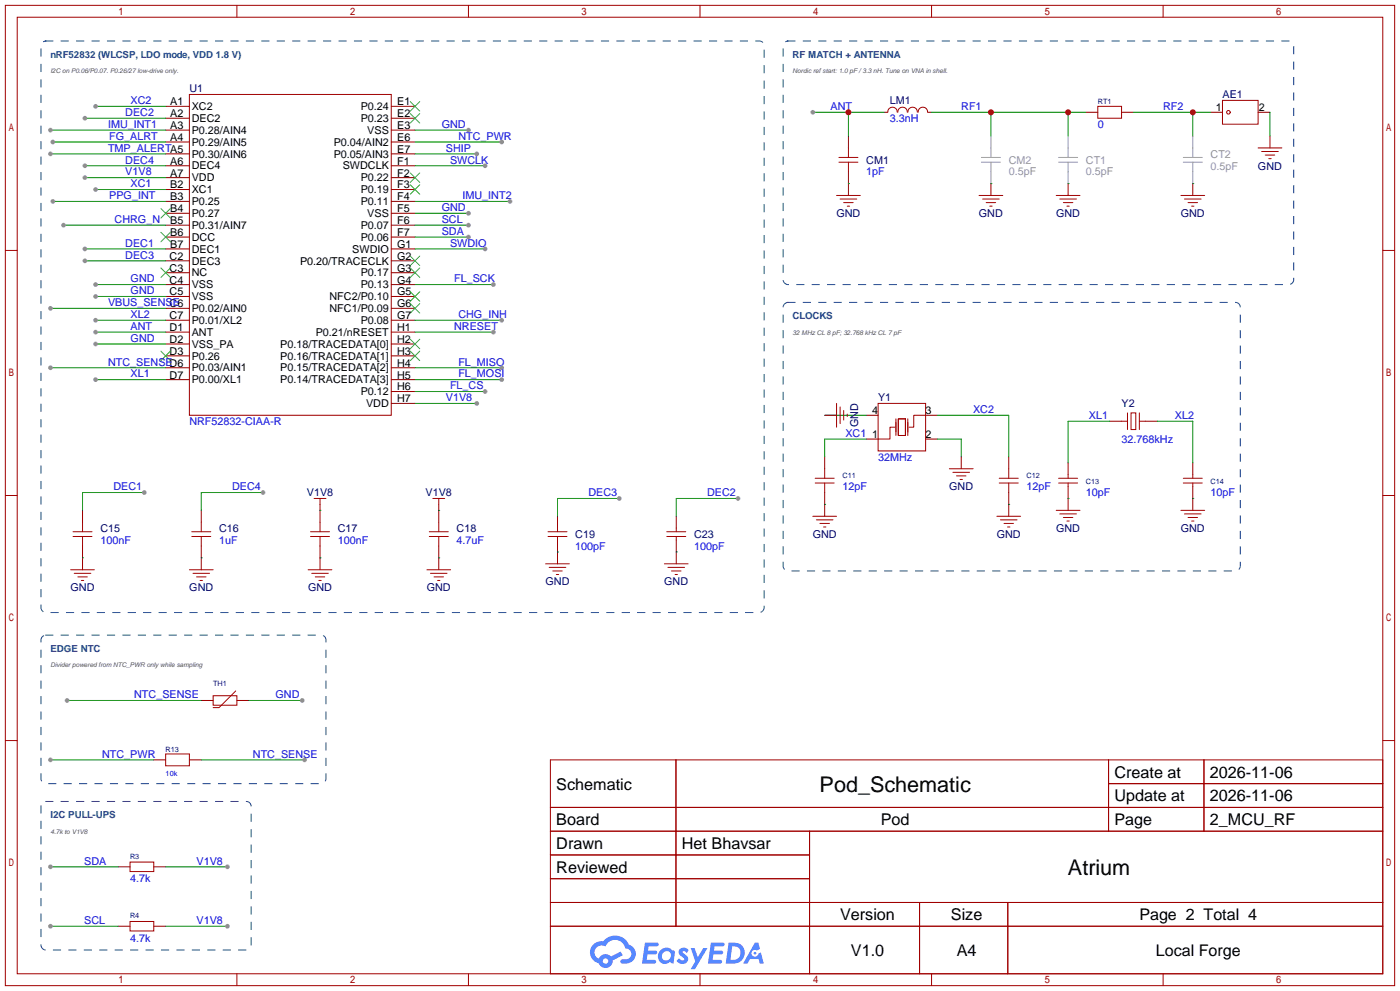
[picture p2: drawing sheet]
<svg xmlns="http://www.w3.org/2000/svg" width="299mm" height="212mm" viewBox="0 0 299 212" stroke-linecap="round" stroke-linejoin="round" font-family="sans-serif">
<g fill="none" stroke="#a10000" stroke-width=".21">
<path d="M1.1 1.1h297.2v209.6h-297.2zM3.7 3.7h292.1v204.5h-292.1zM50.7 1.1v2.6M100.2 1.1v2.6M149.7 1.1v2.6M199.3 1.1v2.6M248.8 1.1v2.6M1.1 53.5h2.6M295.8 53.5h2.5M1.1 105.9h2.6M295.8 105.9h2.5M1.1 158.3h2.6"/>
<path d="M295.8 158.3h2.5M117.7 162.4h178.1v45.8h-178.1zM117.7 172.6h178.1M117.7 177.7h178.1M144.6 162.4v35.6M173.2 177.7v30.5M237.1 162.4v15.3M237.1 167.5h58.7M257.5 162.4v15.3M117.7 182.8h55.5M117.7 192.9h178.1M117.7 187.8h55.5"/>
<path d="M117.7 198h178.1M196.7 192.9v15.3M215.6 192.9v15.3M50.7 208.2v2.5M100.2 208.2v2.5M149.7 208.2v2.5M199.3 208.2v2.5M248.8 208.2v2.5"/>
</g>
<g fill="#5487ff">
<path d="M145.5 202.8a1.3 1.3 0 0 1 1.8 .3l-.4 .6a.54 .54 0 0 0-.9-.2l.1 .2a1.28 1.28 0 0 1 .8 2 1.53 1.53 0 0 1-2.2-.3l.5-.6 .8 .5a.31 .31 0 0 0 .4-.3 .31 .31 0 0 0-.3-.3 1.12 1.12 0 0 1-.6-1.9z"/>
<path d="M147.7 202.7h.9l.7 1.9 1.1-1.9h.9l-2.7 4.5h-.9l1-1.7z"/>
<path d="M138 201.5h1.6a1.31 1.31 0 0 1 1.2 .2 .4 .4 0 0 1-.3 .6h-1.8l-.1 .9h1.6a.4 .4 0 0 1 .4 .4 .4 .4 0 0 1-.4 .4h-1.7l-.2 1.2h1.4a.46 .46 0 0 1 .5 .1 .46 .46 0 0 1 .1 .5l-.3 .2h-2.7z"/>
<path d="M152.1 201.5h1.6a1.32 1.32 0 0 1 1.3 .2 .39 .39 0 0 1-.4 .6h-1.7l-.2 .9h1.7a.4 .4 0 0 1 .3 .4 .4 .4 0 0 1-.4 .4h-1.7l-.2 1.2h1.4a.46 .46 0 0 1 .5 .1 .46 .46 0 0 1 .1 .5l-.3 .2h-2.7z"/>
<path d="M161.5 201.5h.7l.4 1.3-.7 .4a.75 .75 0 0 0-1.1 .3 .75 .75 0 0 0 .5 1 .75 .75 0 0 0 .9-.6l.6-.3 .6 2.4h-.9l-.2-1h-1.9l-.5 1h-.9z"/>
<path d="M155.9 201.5l-.7 4.5h1.5a2.27 2.27 0 0 0 2.6-2.3 2.27 2.27 0 0 0-2.7-2.2zM156.6 202.3a1.5 1.5 0 0 1 1.8 1.5 1.5 1.5 0 0 1-1.9 1.4h-.3z"/>
<path d="M141.3 203.1a1.6 1.6 0 0 0-.3 2.3 1.6 1.6 0 0 0 2.3 .2l.8 .4 .3-2.5-.2-.3h-.4a1.58 1.58 0 0 0-2.5-.1zM141.9 203.6a.98 .98 0 0 1 1.6 .5 .98 .98 0 0 1-1.1 1.2 .94 .94 0 0 1-.8-.6 .94 .94 0 0 1 .3-1.1z"/>
<path d="M126.9 201.9a2.37 2.37 0 0 0 1.2 4 1.54 1.54 0 0 0 1.7 1 1.54 1.54 0 0 0 1.3-1.6l2.1-1.1-.5-.8-2 1.1a1.57 1.57 0 0 0-2.6 .4 1.5 1.5 0 0 1-.8-2.1 1.5 1.5 0 0 1 2.2-.5 2.23 2.23 0 0 1 2.3-1.4 2.23 2.23 0 0 1 2 1.8 1.16 1.16 0 0 1 1.2 1.1 1.16 1.16 0 0 1-1 1.3h-.7a.47 .47 0 0 0-.6 .3 .47 .47 0 0 0 .4 .6 2.17 2.17 0 0 0 2.5-1 2.17 2.17 0 0 0-.3-2.7l-.8-.4a3.2 3.2 0 0 0-5.4-.7l-1.2 .1zM129 205.4a.58 .58 0 0 1 1.1 0 .58 .58 0 0 1-1.1 0z"/>
<circle cx="161.5" cy="203.8" r=".28"/>
</g>
<g fill="none" stroke="#870000" stroke-width=".21">
<path d="M35.4 22.7h5.1M35.4 25.3h5.1M35.4 27.8h5.1M35.4 30.4h5.1M35.4 32.9h5.1M35.4 35.4h5.1M35.4 38h5.1M83.7 22.7h5.1M83.7 25.3h5.1M83.7 27.8h5.1M83.7 30.4h5.1M83.7 32.9h5.1"/>
<path d="M83.7 35.4h5.1M83.7 38h5.1M181.5 29.1v2.5M181.5 36.7v2.5M189.1 24h.8M198.5 24h.8M232.3 24h2.5M239.9 24h2.5M259 24h2.5M269.1 24h2.6M35.4 40.5h5.1M35.4 43.1h5.1"/>
<path d="M35.4 45.6h5.1M35.4 48.1h5.1M35.4 50.7h5.1M35.4 53.2h5.1M35.4 55.8h5.1M35.4 58.3h5.1M83.7 40.5h5.1M83.7 43.1h5.1M83.7 45.6h5.1M83.7 48.1h5.1M83.7 50.7h5.1M83.7 53.2h5.1"/>
<path d="M83.7 55.8h5.1M83.7 58.3h5.1M35.4 60.8h5.1M35.4 63.4h5.1M35.4 65.9h5.1M35.4 68.5h5.1M35.4 71h5.1M35.4 73.5h5.1M35.4 76.1h5.1M35.4 78.6h5.1M83.7 60.8h5.1M83.7 63.4h5.1"/>
<path d="M83.7 65.9h5.1M83.7 68.5h5.1M83.7 71h5.1M83.7 73.5h5.1M83.7 76.1h5.1M83.7 78.6h5.1M35.4 81.2h5.1M83.7 81.2h5.1M83.7 83.7h5.1M83.7 86.2h5.1M176.4 97.7v2.5M185.3 88.8h2.5"/>
<path d="M185.3 93.9h2.5M198 88.8h2.5M198 93.9h2.5M215.8 97.7v2.5M228.5 98.9v2.6M237.4 90h2.5M245 90h2.5M255.1 98.9v2.6M17.7 109.1v2.5M17.7 116.7v2.6M43.1 109.1v2.5M43.1 116.7v2.6"/>
<path d="M68.5 109.1v2.5M68.5 116.7v2.6M93.9 109.1v2.5M93.9 116.7v2.6M119.3 110.4v2.5M119.3 115.4v2.6M144.7 110.4v2.5M144.7 115.4v2.6M176.4 105.3v2.5M215.8 105.3v2.5M228.5 104v2.6M255.1 104v2.6"/>
<path d="M43.1 149.7h2.5M50.7 149.7h2.5M32.9 162.4h2.5M40.5 162.4h2.6M25.3 185.3h2.5M25.3 198h2.5M32.9 185.3h2.5M32.9 198h2.5"/>
</g>
<g fill="none" stroke="#3c3" stroke-width=".21">
<path d="M87.8 21.7l2 2M87.8 24.3l2 2M87.8 37l2 2M87.8 39.5l2 2M89.8 21.7l-2 2M89.8 24.3l-2 2M89.8 37l-2 2M89.8 39.5l-2 2M34.4 44.6l2 2M34.4 49.7l2 2M34.4 57.3l2 2M36.4 44.6l-2 2"/>
<path d="M36.4 49.7l-2 2M36.4 57.3l-2 2M87.8 54.7l2 2.1M87.8 57.3l2 2M89.8 54.7l-2 2.1M89.8 57.3l-2 2M34.4 75.1l2 2M36.4 75.1l-2 2M87.8 62.4l2 2M87.8 64.9l2 2M87.8 72.5l2 2M87.8 75.1l2 2"/>
<path d="M89.8 62.4l-2 2M89.8 64.9l-2 2M89.8 72.5l-2 2M89.8 75.1l-2 2"/>
</g>
<g fill="none" stroke="#a10000" stroke-width=".21">
<path d="M40.5 20.2h43.2v68.6h-43.2zM179.5 34.7h4M179.5 33.7h4M181.5 31.6v2.1M181.5 34.7v2M189.9 24a1.01 1.01 0 0 1 1-1.1 1.01 1.01 0 0 1 1 1.1M192 24a1.01 1.01 0 0 1 1.1-1.1 1.01 1.01 0 0 1 1 1.1M194.2 24a1.01 1.01 0 0 1 1-1.1 1.01 1.01 0 0 1 1 1.1M196.4 24a1.01 1.01 0 0 1 1-1.1 1.01 1.01 0 0 1 1 1.1M234.8 22.7h5.1v2.6h-5.1zM261.5 21.5h7.6v5h-7.6zM187.8 86.2h10.2v10.2h-10.2z"/>
<path d="M191.4 91.3h-1v2.6h-2.6M191.6 89.5v3.6M192.2 89.5h1.5v3.6h-1.5zM194.2 89.5v3.6M198 88.8h-2.5v2.5h-1.1M239.9 90h1.3M241.2 88.3v3.5M241.9 88.3h1.1v3.5h-1.1zM243.7 88.3v3.5M243.7 90h1.3M15.6 113.7h4.1M15.6 114.7h4.1"/>
<path d="M17.7 111.6v2.1M17.7 114.7v2M41 113.7h4.1M41 114.7h4.1M43.1 111.6v2.1M43.1 114.7v2M66.4 113.7h4.1M66.4 114.7h4.1M68.5 111.6v2.1M68.5 114.7v2M91.8 113.7h4.1M91.8 114.7h4.1"/>
<path d="M93.9 111.6v2.1M93.9 114.7v2M117.2 113.7h4.1M117.2 114.7h4.1M119.3 112.9v.8M119.3 114.7v.7M142.6 113.7h4.1M142.6 114.7h4.1M144.7 112.9v.8M144.7 114.7v.7M174.4 102.2h4M174.4 103.3h4"/>
<path d="M176.4 100.2v2M176.4 103.3v2M213.7 102.2h4.1M213.7 103.3h4.1M215.8 100.2v2M215.8 103.3v2M226.4 102.2h4.1M226.4 103.3h4.1M228.5 101.5v.7M228.5 103.3v.7M253.1 102.2h4.1M253.1 103.3h4.1"/>
<path d="M255.1 101.5v.7M255.1 103.3v.7M45.6 148.7h5.1v2h-5.1zM50.4 147.7l-3.5 3.6h-1.3M35.4 161.2h5.1v2.5h-5.1zM27.8 184.3h5.1v2h-5.1zM27.8 197h5.1v2h-5.1z"/>
<circle cx="262.8" cy="24" r=".38"/>
</g>
<path d="M209.9 33.7h4.1M209.9 34.7h4.1M212 29.1v4.6M212 34.7v4.5M226.4 33.7h4.1M226.4 34.7h4.1M228.5 29.1v4.6M228.5 34.7v4.5M253.1 33.7h4.1M253.1 34.7h4.1M255.1 29.1v4.6M255.1 34.7v4.5" fill="none" stroke="#999" stroke-width=".21"/>
<path d="M9.8 8.8h152.6a1.02 1.02 0 0 1 1 1v120.1a1.09 1.09 0 0 1-1 1h-152.6a1.09 1.09 0 0 1-1-1v-120.1a1.09 1.09 0 0 1 1-1M168.5 8.8h107.2a1.02 1.02 0 0 1 1 1v50a1.09 1.09 0 0 1-1 1h-107.2a1.09 1.09 0 0 1-1-1v-50a1.09 1.09 0 0 1 1-1M168.5 64.6h95.8a1.02 1.02 0 0 1 1 1.1v55.3a1.09 1.09 0 0 1-1 1h-95.8a1.09 1.09 0 0 1-1-1v-55.3a1.09 1.09 0 0 1 1-1.1M9.8 135.8h58.9a1.02 1.02 0 0 1 1 1v29.7a1.09 1.09 0 0 1-1 1h-58.9a1.09 1.09 0 0 1-1-1v-29.7a1.09 1.09 0 0 1 1-1M9.8 171.3h42.9a1.02 1.02 0 0 1 1 1v29.8a1.09 1.09 0 0 1-1 1h-42.9a1.09 1.09 0 0 1-1-1v-29.8a1.09 1.09 0 0 1 1-1" fill="none" stroke="#1f4f78" stroke-width=".21" stroke-dasharray="1.5 1.8"/>
<path d="M173.9 24h15.2M181.5 24v5.1" fill="none" stroke="#008700" stroke-width=".21"/>
<circle cx="181.5" cy="24" r=".63" fill="#c00"/>
<circle cx="173.9" cy="24" r=".51" fill="#999"/>
<path d="M199.3 24h33M212 24v5.1M228.5 24v5.1" fill="none" stroke="#008700" stroke-width=".21"/>
<g fill="#c00">
<circle cx="212" cy="24" r=".63"/>
<circle cx="228.5" cy="24" r=".63"/>
</g>
<path d="M242.4 24h16.6M255.1 24v5.1" fill="none" stroke="#008700" stroke-width=".21"/>
<circle cx="255.1" cy="24" r=".63" fill="#c00"/>
<path d="M20.4 22.7h15M271.7 24v5.1M176.4 88.8h8.9M185.3 93.9h-8.9v3.8M200.5 93.9h5.1v3.8M200.5 88.8h15.3v8.9M237.4 90h-8.9v8.9M247.5 90h7.6v8.9" fill="none" stroke="#008700" stroke-width=".21"/>
<path d="M271.7 29.1v2.5M176.4 88.8h2.5M205.6 97.7v2.5" fill="none" stroke="#870000" stroke-width=".21"/>
<path d="M269.1 31.6h5.1M269.9 32.4h3.5M270.6 33.1h2.1M271.4 33.9h.5M178.9 86.2v5.1M179.7 87v3.6M180.5 87.8v2M181.2 88.5v.5M203.1 100.2h5.1M203.8 101h3.6M204.6 101.7h2M205.4 102.5h.5" fill="none" stroke="#a10000" stroke-width=".21"/>
<circle cx="20.4" cy="22.7" r=".51" fill="#999"/>
<path d="M18.2 25.3h17.2" fill="none" stroke="#008700" stroke-width=".21"/>
<circle cx="18.2" cy="25.3" r=".51" fill="#999"/>
<path d="M10.8 27.8h24.6" fill="none" stroke="#008700" stroke-width=".21"/>
<circle cx="10.8" cy="27.8" r=".51" fill="#999"/>
<path d="M11.3 30.4h24.1" fill="none" stroke="#008700" stroke-width=".21"/>
<circle cx="11.3" cy="30.4" r=".51" fill="#999"/>
<path d="M10.8 32.9h24.6" fill="none" stroke="#008700" stroke-width=".21"/>
<circle cx="10.8" cy="32.9" r=".51" fill="#999"/>
<path d="M18.2 35.4h17.2" fill="none" stroke="#008700" stroke-width=".21"/>
<circle cx="18.2" cy="35.4" r=".51" fill="#999"/>
<path d="M18.2 38h17.2" fill="none" stroke="#008700" stroke-width=".21"/>
<circle cx="18.2" cy="38" r=".51" fill="#999"/>
<path d="M20.4 40.5h15" fill="none" stroke="#008700" stroke-width=".21"/>
<circle cx="20.4" cy="40.5" r=".51" fill="#999"/>
<path d="M11.3 43.1h24.1" fill="none" stroke="#008700" stroke-width=".21"/>
<circle cx="11.3" cy="43.1" r=".51" fill="#999"/>
<path d="M13.6 48.1h21.8" fill="none" stroke="#008700" stroke-width=".21"/>
<circle cx="13.6" cy="48.1" r=".51" fill="#999"/>
<path d="M18.2 53.2h17.2" fill="none" stroke="#008700" stroke-width=".21"/>
<circle cx="18.2" cy="53.2" r=".51" fill="#999"/>
<path d="M18.2 55.8h17.2" fill="none" stroke="#008700" stroke-width=".21"/>
<circle cx="18.2" cy="55.8" r=".51" fill="#999"/>
<path d="M20.4 60.8h15" fill="none" stroke="#008700" stroke-width=".21"/>
<circle cx="20.4" cy="60.8" r=".51" fill="#999"/>
<path d="M20.4 63.4h15" fill="none" stroke="#008700" stroke-width=".21"/>
<circle cx="20.4" cy="63.4" r=".51" fill="#999"/>
<path d="M10.8 65.9h24.6" fill="none" stroke="#008700" stroke-width=".21"/>
<circle cx="10.8" cy="65.9" r=".51" fill="#999"/>
<path d="M20.4 68.5h15" fill="none" stroke="#008700" stroke-width=".21"/>
<circle cx="20.4" cy="68.5" r=".51" fill="#999"/>
<path d="M20.4 71h15" fill="none" stroke="#008700" stroke-width=".21"/>
<circle cx="20.4" cy="71" r=".51" fill="#999"/>
<path d="M20.4 73.5h15" fill="none" stroke="#008700" stroke-width=".21"/>
<circle cx="20.4" cy="73.5" r=".51" fill="#999"/>
<path d="M10.8 78.6h24.6" fill="none" stroke="#008700" stroke-width=".21"/>
<circle cx="10.8" cy="78.6" r=".51" fill="#999"/>
<path d="M20.4 81.2h15" fill="none" stroke="#008700" stroke-width=".21"/>
<circle cx="20.4" cy="81.2" r=".51" fill="#999"/>
<path d="M88.8 27.8h11.4" fill="none" stroke="#008700" stroke-width=".21"/>
<circle cx="100.2" cy="27.8" r=".51" fill="#999"/>
<path d="M88.8 30.4h18.5" fill="none" stroke="#008700" stroke-width=".21"/>
<circle cx="107.3" cy="30.4" r=".51" fill="#999"/>
<path d="M88.8 32.9h13.2" fill="none" stroke="#008700" stroke-width=".21"/>
<circle cx="102" cy="32.9" r=".51" fill="#999"/>
<path d="M88.8 35.4h15" fill="none" stroke="#008700" stroke-width=".21"/>
<circle cx="103.8" cy="35.4" r=".51" fill="#999"/>
<path d="M88.8 43.1h20.3" fill="none" stroke="#008700" stroke-width=".21"/>
<circle cx="109.1" cy="43.1" r=".51" fill="#999"/>
<path d="M88.8 45.6h11.4" fill="none" stroke="#008700" stroke-width=".21"/>
<circle cx="100.2" cy="45.6" r=".51" fill="#999"/>
<path d="M88.8 48.1h11.4" fill="none" stroke="#008700" stroke-width=".21"/>
<circle cx="100.2" cy="48.1" r=".51" fill="#999"/>
<path d="M88.8 50.7h11.4" fill="none" stroke="#008700" stroke-width=".21"/>
<circle cx="100.2" cy="50.7" r=".51" fill="#999"/>
<path d="M88.8 53.2h15" fill="none" stroke="#008700" stroke-width=".21"/>
<circle cx="103.8" cy="53.2" r=".51" fill="#999"/>
<path d="M88.8 60.8h16.7" fill="none" stroke="#008700" stroke-width=".21"/>
<circle cx="105.5" cy="60.8" r=".51" fill="#999"/>
<path d="M88.8 68.5h18.5" fill="none" stroke="#008700" stroke-width=".21"/>
<circle cx="107.3" cy="68.5" r=".51" fill="#999"/>
<path d="M88.8 71h16.7" fill="none" stroke="#008700" stroke-width=".21"/>
<circle cx="105.5" cy="71" r=".51" fill="#999"/>
<path d="M88.8 78.6h18.5" fill="none" stroke="#008700" stroke-width=".21"/>
<circle cx="107.3" cy="78.6" r=".51" fill="#999"/>
<path d="M88.8 81.2h18.5" fill="none" stroke="#008700" stroke-width=".21"/>
<circle cx="107.3" cy="81.2" r=".51" fill="#999"/>
<path d="M88.8 83.7h15" fill="none" stroke="#008700" stroke-width=".21"/>
<circle cx="103.8" cy="83.7" r=".51" fill="#999"/>
<path d="M88.8 86.2h13.2" fill="none" stroke="#008700" stroke-width=".21"/>
<circle cx="102" cy="86.2" r=".51" fill="#999"/>
<path d="M17.7 119.3v2.5M176.4 107.8v2.6M215.8 107.8v2.6M228.5 106.6v2.5M255.1 106.6v2.5" fill="none" stroke="#870000" stroke-width=".21"/>
<g fill="none" stroke="#a10000" stroke-width=".21">
<path d="M173.9 110.4h5M174.6 111.1h3.6M175.4 111.9h2M176.1 112.6h.6M213.2 110.4h5.1M214 111.1h3.6M214.8 111.9h2M215.5 112.6h.5M225.9 109.1h5.1M226.7 109.9h3.6M227.5 110.6h2M228.2 111.4h.5"/>
<path d="M252.6 109.1h5.1M253.4 109.9h3.5M254.1 110.6h2.1M254.9 111.4h.5M15.1 121.8h5.1M15.9 122.6h3.5M16.6 123.3h2.1M17.4 124.1h.5"/>
</g>
<path d="M17.7 119.3h.1M30.9 105.3h-13.2v3.8M176.4 107.8h.1M215.8 107.8h.1M228.5 106.6h.1M255.1 106.6h.1" fill="none" stroke="#008700" stroke-width=".21"/>
<circle cx="30.9" cy="105.3" r=".51" fill="#999"/>
<path d="M56.3 105.3h-13.2v3.8" fill="none" stroke="#008700" stroke-width=".21"/>
<circle cx="56.3" cy="105.3" r=".51" fill="#999"/>
<path d="M43.1 119.3v2.5M68.5 107.8v1.3M68.5 119.3v2.5M93.9 107.8v1.3M93.9 119.3v2.5" fill="none" stroke="#870000" stroke-width=".21"/>
<g fill="none" stroke="#a10000" stroke-width=".21">
<path d="M67.2 106.6h2.5M68.5 106.6v1.2M92.6 106.6h2.5M93.9 106.6v1.2M40.5 121.8h5.1M41.3 122.6h3.5M42 123.3h2.1M42.8 124.1h.5M65.9 121.8h5.1M66.7 122.6h3.5M67.4 123.3h2.1M68.2 124.1h.5"/>
<path d="M91.3 121.8h5.1M92.1 122.6h3.5M92.8 123.3h2.1M93.6 124.1h.5"/>
</g>
<path d="M43.1 119.3h.1M68.5 119.3h.1M68.5 109.1h.1M93.9 119.3h.1M93.9 109.1h.1M132.5 106.6h-13.2v3.8" fill="none" stroke="#008700" stroke-width=".21"/>
<circle cx="132.5" cy="106.6" r=".51" fill="#999"/>
<path d="M119.3 118v2.5" fill="none" stroke="#870000" stroke-width=".21"/>
<path d="M116.7 120.5h5.1M117.5 121.3h3.5M118.2 122h2.1M119 122.8h.5" fill="none" stroke="#a10000" stroke-width=".21"/>
<path d="M119.3 118h.1M157.9 106.6h-13.2v3.8" fill="none" stroke="#008700" stroke-width=".21"/>
<circle cx="157.9" cy="106.6" r=".51" fill="#999"/>
<path d="M181.5 39.2v2.6M212 39.2v2.6M228.5 39.2v2.6M255.1 39.2v2.6M144.7 118v2.5" fill="none" stroke="#870000" stroke-width=".21"/>
<g fill="none" stroke="#a10000" stroke-width=".21">
<path d="M178.9 41.8h5.1M179.7 42.5h3.6M180.5 43.3h2M181.2 44.1h.5M209.4 41.8h5.1M210.2 42.5h3.5M210.9 43.3h2.1M211.7 44.1h.5M225.9 41.8h5.1M226.7 42.5h3.6M227.5 43.3h2M228.2 44.1h.5"/>
<path d="M252.6 41.8h5.1M253.4 42.5h3.5M254.1 43.3h2.1M254.9 44.1h.5M142.1 120.5h5.1M142.9 121.3h3.5M143.6 122h2.1M144.4 122.8h.5"/>
</g>
<path d="M181.5 39.2h.1M212 39.2h.1M228.5 39.2h.1M255.1 39.2h.1M144.7 118h.1M35.4 185.3h13.2" fill="none" stroke="#008700" stroke-width=".21"/>
<circle cx="48.6" cy="185.3" r=".51" fill="#999"/>
<path d="M10.8 185.3h14.5" fill="none" stroke="#008700" stroke-width=".21"/>
<circle cx="10.8" cy="185.3" r=".51" fill="#999"/>
<path d="M35.4 198h13.2" fill="none" stroke="#008700" stroke-width=".21"/>
<circle cx="48.6" cy="198" r=".51" fill="#999"/>
<path d="M10.8 198h14.5" fill="none" stroke="#008700" stroke-width=".21"/>
<circle cx="10.8" cy="198" r=".51" fill="#999"/>
<path d="M53.2 149.7h11.4" fill="none" stroke="#008700" stroke-width=".21"/>
<circle cx="64.6" cy="149.7" r=".51" fill="#999"/>
<path d="M14.4 149.7h28.7" fill="none" stroke="#008700" stroke-width=".21"/>
<circle cx="14.4" cy="149.7" r=".51" fill="#999"/>
<path d="M43.1 162.4h22.1" fill="none" stroke="#008700" stroke-width=".21"/>
<circle cx="65.2" cy="162.4" r=".51" fill="#999"/>
<path d="M10.8 162.4h22.1" fill="none" stroke="#008700" stroke-width=".21"/>
<circle cx="10.8" cy="162.4" r=".51" fill="#999"/>
<g font-size="4.6">
<text x="175.3" y="169.4">Pod_Schematic</text>
<text x="228.4" y="187.1">Atrium</text>
</g>
<g font-size="3.5">
<text x="238.4" y="166.2">Create at</text>
<text x="258.8" y="166.2">2026-11-06</text>
<text x="119" y="168.8">Schematic</text>
<text x="238.4" y="171.3">Update at</text>
<text x="258.8" y="171.3">2026-11-06</text>
<text x="119" y="176.4">Board</text>
<text x="188.4" y="176.4">Pod</text>
<text x="258.8" y="176.4">2_MCU_RF</text>
<text x="119" y="181.5">Drawn</text>
<text x="145.9" y="181.5">Het Bhavsar</text>
<text x="119" y="186.6">Reviewed</text>
<text x="179.7" y="196.7">Version</text>
<text x="203.4" y="196.7">Size</text>
<text x="182" y="204.3">V1.0</text>
<text x="204.7" y="204.3">A4</text>
</g>
<g font-size="3.4">
<text x="238.4" y="176.4">Page</text>
<text x="243.7" y="196.7">Page 2 Total 4</text>
<text x="247.3" y="204.3">Local Forge</text>
</g>
<g font-size="2.3" fill="#00f">
<text x="27.9" y="22.3">XC2</text>
<text x="177.7" y="23.5">ANT</text>
<text x="205.6" y="23.5">RF1</text>
<text x="248.8" y="23.5">RF2</text>
<text x="23.1" y="27.4">IMU_INT1</text>
<text x="23.4" y="29.9">FG_ALRT</text>
<text x="26.8" y="24.8">DEC2</text>
<text x="94.5" y="27.4">GND</text>
<text x="98" y="29.9">NTC_PWR</text>
<text x="190.4" y="26.1">3.3nH</text>
<text x="234.8" y="27.4">0</text>
<text x="23.1" y="32.4">TMP_ALERTA5</text>
<text x="26.8" y="35">DEC4</text>
<text x="95.4" y="32.4">SHIP</text>
<text x="96.3" y="35">SWCLK</text>
<text x="26.8" y="37.5">V1V8</text>
<text x="27.9" y="40.1">XC1</text>
<text x="185.3" y="37.5">1pF</text>
<text x="23.4" y="42.6">PPG_INT</text>
<text x="24.5" y="47.7">CHRG_N</text>
<text x="94.5" y="45.1">GND</text>
<text x="94.5" y="47.7">SCL</text>
<text x="98.9" y="42.6">IMU_INT2</text>
<text x="26.8" y="52.8">DEC1</text>
<text x="94.5" y="50.2">SDA</text>
<text x="96.3" y="52.8">SWDIO</text>
<text x="26.8" y="55.3">DEC3</text>
<text x="23.1" y="65.5">VBUS_SENSE</text>
<text x="27.9" y="60.4">GND</text>
<text x="27.9" y="62.9">GND</text>
<text x="97.2" y="60.4">FL_SCK</text>
<text x="27.9" y="68">XL2</text>
<text x="27.9" y="70.5">ANT</text>
<text x="97.2" y="70.5">NRESET</text>
<text x="98" y="68">CHG_INH</text>
<text x="27.9" y="73.1">GND</text>
<text x="23.1" y="78.2">NTC_SENSED6</text>
<text x="27.9" y="80.7">XL1</text>
<text x="96.3" y="83.2">FL_CS</text>
<text x="98" y="78.2">FL_MISO</text>
<text x="98" y="80.7">FL_MOSI</text>
<text x="95.4" y="85.8">V1V8</text>
<text x="208.2" y="88.3">XC2</text>
<text x="232.9" y="89.6">XL1</text>
<text x="251.3" y="89.6">XL2</text>
<text x="40.5" y="90.9">NRF52832-CIAA-R</text>
<text x="180.8" y="93.4">XC1</text>
<text x="239.9" y="94.7">32.768kHz</text>
<text x="187.8" y="98.5">32MHz</text>
<text x="24.3" y="104.8">DEC1</text>
<text x="49.7" y="104.8">DEC4</text>
<text x="125.9" y="106.1">DEC3</text>
<text x="151.3" y="106.1">DEC2</text>
<text x="180.2" y="104.8">12pF</text>
<text x="219.6" y="104.8">12pF</text>
<text x="232.3" y="106.1">10pF</text>
<text x="259" y="106.1">10pF</text>
<text x="21.5" y="116.3">100nF</text>
<text x="46.9" y="116.3">1uF</text>
<text x="72.3" y="116.3">100nF</text>
<text x="97.7" y="116.3">4.7uF</text>
<text x="123.1" y="117.5">100pF</text>
<text x="148.5" y="117.5">100pF</text>
<text x="28.7" y="149.3">NTC_SENSE</text>
<text x="58.9" y="149.3">GND</text>
<text x="21.8" y="162">NTC_PWR</text>
<text x="54.1" y="162">NTC_SENSE</text>
<text x="18" y="184.8">SDA</text>
<text x="42" y="184.8">V1V8</text>
<text x="27.8" y="188.6">4.7k</text>
<text x="18" y="197.5">SCL</text>
<text x="42" y="197.5">V1V8</text>
<text x="27.8" y="201.3">4.7k</text>
</g>
<g font-size="2.3">
<text x="36.4" y="22.5">A1</text>
<text x="41" y="23.5">XC2</text>
<text x="77.2" y="23.5">P0.24</text>
<text x="85" y="22.5">E1</text>
<text x="260.1" y="23.8">1</text>
<text x="269.2" y="23.8">2</text>
<text x="36.4" y="25">A2</text>
<text x="36.4" y="27.6">A3</text>
<text x="41" y="26.1">DEC2</text>
<text x="41" y="28.6">P0.28/AIN4</text>
<text x="77.2" y="26.1">P0.23</text>
<text x="78.6" y="28.6">VSS</text>
<text x="85" y="25">E2</text>
<text x="85" y="27.6">E3</text>
<text x="36.4" y="30.1">A4</text>
<text x="36.4" y="35.2">A6</text>
<text x="41" y="31.1">P0.29/AIN5</text>
<text x="41" y="33.7">P0.30/AIN6</text>
<text x="71.4" y="31.1">P0.04/AIN2</text>
<text x="71.4" y="33.7">P0.05/AIN3</text>
<text x="85" y="30.1">E6</text>
<text x="85" y="32.7">E7</text>
<text x="85" y="35.2">F1</text>
<text x="36.4" y="37.7">A7</text>
<text x="36.4" y="40.3">B2</text>
<text x="41" y="36.2">DEC4</text>
<text x="41" y="38.8">VDD</text>
<text x="41" y="41.3">XC1</text>
<text x="73.3" y="36.2">SWDCLK</text>
<text x="77.2" y="38.8">P0.22</text>
<text x="77.2" y="41.3">P0.19</text>
<text x="85" y="37.7">F2</text>
<text x="85" y="40.3">F3</text>
<text x="36.4" y="42.8">B3</text>
<text x="36.4" y="45.4">B4</text>
<text x="36.4" y="47.9">B5</text>
<text x="41" y="43.8">P0.25</text>
<text x="41" y="46.4">P0.27</text>
<text x="77.2" y="43.8">P0.11</text>
<text x="78.6" y="46.4">VSS</text>
<text x="85" y="42.8">F4</text>
<text x="85" y="45.4">F5</text>
<text x="85" y="47.9">F6</text>
<text x="36.4" y="50.4">B6</text>
<text x="36.4" y="53">B7</text>
<text x="41" y="48.9">P0.31/AIN7</text>
<text x="41" y="51.5">DCC</text>
<text x="41" y="54">DEC1</text>
<text x="75.4" y="54">SWDIO</text>
<text x="77.2" y="48.9">P0.07</text>
<text x="77.2" y="51.5">P0.06</text>
<text x="85" y="50.4">F7</text>
<text x="85" y="53">G1</text>
<text x="36.3" y="55.5">C2</text>
<text x="36.3" y="58.1">C3</text>
<text x="41" y="56.5">DEC3</text>
<text x="41" y="59.1">NC</text>
<text x="64.2" y="56.5">P0.20/TRACECLK</text>
<text x="77.2" y="59.1">P0.17</text>
<text x="85" y="55.5">G2</text>
<text x="85" y="58.1">G3</text>
<text x="36.3" y="60.6">C4</text>
<text x="36.3" y="63.1">C5</text>
<text x="36.3" y="65.7">C6</text>
<text x="41" y="61.6">VSS</text>
<text x="41" y="64.2">VSS</text>
<text x="70.5" y="64.2">NFC2/P0.10</text>
<text x="77.2" y="61.6">P0.13</text>
<text x="85" y="60.6">G4</text>
<text x="85" y="63.1">G5</text>
<text x="85" y="65.7">G6</text>
<text x="36.3" y="68.2">C7</text>
<text x="36.3" y="70.8">D1</text>
<text x="41" y="66.7">P0.02/AIN0</text>
<text x="41" y="69.2">P0.01/XL2</text>
<text x="41" y="71.8">ANT</text>
<text x="67.5" y="71.8">P0.21/nRESET</text>
<text x="70.5" y="66.7">NFC1/P0.09</text>
<text x="77.2" y="69.2">P0.08</text>
<text x="85" y="68.2">G7</text>
<text x="85" y="70.8">H1</text>
<text x="36.3" y="73.3">D2</text>
<text x="36.3" y="75.8">D3</text>
<text x="41" y="74.3">VSS_PA</text>
<text x="41" y="76.9">P0.26</text>
<text x="60" y="74.3">P0.18/TRACEDATA[0]</text>
<text x="60" y="76.9">P0.16/TRACEDATA[1]</text>
<text x="85" y="73.3">H2</text>
<text x="85" y="75.8">H3</text>
<text x="36.3" y="80.9">D7</text>
<text x="41" y="79.4">P0.03/AIN1</text>
<text x="41" y="81.9">P0.00/XL1</text>
<text x="60" y="79.4">P0.15/TRACEDATA[2]</text>
<text x="60" y="81.9">P0.14/TRACEDATA[3]</text>
<text x="85" y="78.4">H4</text>
<text x="85" y="80.9">H5</text>
<text x="85" y="83.5">H6</text>
<text x="77.2" y="84.5">P0.12</text>
<text x="78.3" y="87">VDD</text>
<text x="85" y="86">H7</text>
<text x="186.5" y="88.5">4</text>
<text x="198" y="88.5">3</text>
<text x="186.5" y="93.6">1</text>
<text x="198" y="93.6">2</text>
</g>
<g font-size="2.3" fill="#000080">
<text x="40.5" y="19.7">U1</text>
<text x="190.4" y="22.3">LM1</text>
<text x="261.5" y="21">AE1</text>
<text x="185.3" y="35">CM1</text>
<text x="269.1" y="36.2">GND</text>
<text x="178.9" y="46.4">GND</text>
<text x="209.4" y="46.4">GND</text>
<text x="225.9" y="46.4">GND</text>
<text x="252.6" y="46.4">GND</text>
<text x="187.8" y="85.8">Y1</text>
<text x="239.9" y="87">Y2</text>
<text x="183.6" y="91.3" transform="rotate(-90 183.6 91.3)">GND</text>
<text x="65.6" y="106.1">V1V8</text>
<text x="91" y="106.1">V1V8</text>
<text x="203" y="104.8">GND</text>
<text x="21.5" y="113.7">C15</text>
<text x="46.9" y="113.7">C16</text>
<text x="72.3" y="113.7">C17</text>
<text x="97.7" y="113.7">C18</text>
<text x="225.9" y="113.7">GND</text>
<text x="252.6" y="113.7">GND</text>
<text x="123.1" y="115">C19</text>
<text x="148.5" y="115">C23</text>
<text x="173.8" y="115">GND</text>
<text x="213.2" y="115">GND</text>
<text x="116.7" y="125.1">GND</text>
<text x="142.1" y="125.1">GND</text>
<text x="15.1" y="126.4">GND</text>
<text x="40.5" y="126.4">GND</text>
<text x="65.9" y="126.4">GND</text>
<text x="91.3" y="126.4">GND</text>
</g>
<g font-size="2.3" fill="#999">
<text x="215.8" y="35">CM2</text>
<text x="232.3" y="35">CT1</text>
<text x="259" y="33.7">CT2</text>
<text x="215.8" y="37.5">0.5pF</text>
<text x="232.3" y="37.5">0.5pF</text>
<text x="259" y="36.2">0.5pF</text>
</g>
<g font-size="2.1" fill="#1f4e79">
<text x="10.8" y="12.3">nRF52832 (WLCSP, LDO mode, VDD 1.8 V)</text>
<text x="169.5" y="12.4">RF MATCH + ANTENNA</text>
<text x="169.5" y="68.2">CLOCKS</text>
<text x="10.8" y="139.4">EDGE NTC</text>
<text x="10.8" y="174.9">I2C PULL-UPS</text>
</g>
<g font-size="1.6" fill="#000080">
<text x="234.8" y="22.3">RT1</text>
<text x="180.2" y="102.3">C11</text>
<text x="219.6" y="102.3">C12</text>
<text x="232.3" y="103.6">C13</text>
<text x="259" y="103.6">C14</text>
<text x="45.6" y="146.7">TH1</text>
<text x="35.4" y="160.7">R13</text>
<text x="27.8" y="183.6">R3</text>
<text x="27.8" y="196.3">R4</text>
</g>
<text font-size="1.6" fill="#00f" x="35.4" y="165.8">10k</text>
<g font-size="1.4" fill="#555">
<text x="10.8" y="15.6">I2C on P0.06/P0.07. P0.26/27 low-drive only.</text>
<text x="169.5" y="15.7">Nordic ref start: 1.0 pF / 3.3 nH. Tune on VNA in shell.</text>
<text x="169.5" y="71.5">32 MHz CL 8 pF; 32.768 kHz CL 7 pF</text>
<text x="10.8" y="142.6">Divider powered from NTC_PWR only while sampling</text>
<text x="10.8" y="178.2">4.7k to V1V8</text>
</g>
</svg>
